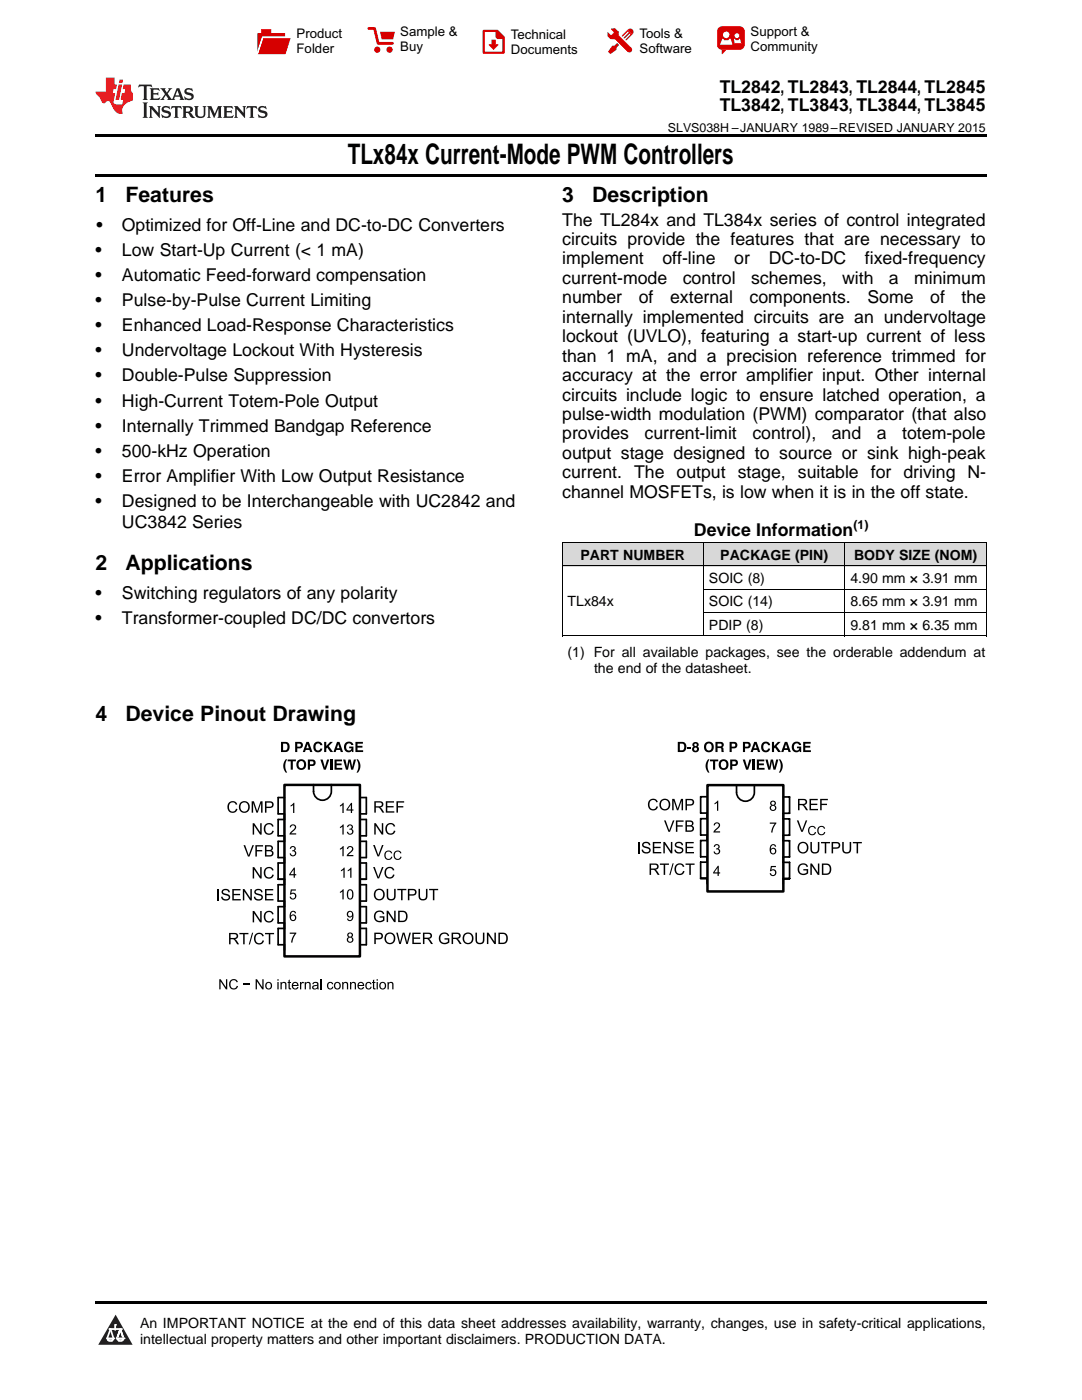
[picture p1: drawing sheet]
<svg xmlns="http://www.w3.org/2000/svg" width="216mm" height="279mm" viewBox="0 0 216 279" stroke-linecap="round" stroke-linejoin="round" font-family="sans-serif">
<g fill="#d8d8d8">
<path d="M112.2 108.3h28.2v4.7h-28.2z"/>
<path d="M140.4 108.3h28.2v4.7h-28.2z"/>
<path d="M168.6 108.3h28.2v4.7h-28.2z"/>
</g>
<path d="M23.1 262.4l3.4 6h-6.9z" fill="#231f20"/>
<path d="M21.4 267.1h1.2l-.3 .5h-.3a.55 .55 0 0 1-.6-.5z" fill-rule="evenodd" fill="#fff"/>
<path d="M21.4 267.1h1.2l-.3 .5h-.3a.55 .55 0 0 1-.6-.5z" fill="none" stroke="#231f20" stroke-width=".34"/>
<path d="M21.4 267.1l1.2 .1-.3 .4h-.5z" fill="none" stroke="#fff" stroke-width=".34"/>
<path d="M23 265.3h.1" fill="none" stroke="#fff" stroke-width=".34"/>
<path d="M23 264.4v.9z" fill="#fff"/>
<path d="M23 264.4v.9z" fill="none" stroke="#fff" stroke-width=".34"/>
<circle cx="23" cy="264.4" r=".17" fill="#fff"/>
<path d="M21.9 265.2h.1" fill="none" stroke="#fff" stroke-width=".34"/>
<path d="M21.9 265.2h2.3z" fill="#fff"/>
<path d="M21.9 265.2h2.3z" fill="none" stroke="#fff" stroke-width=".34"/>
<circle cx="24.2" cy="265.2" r=".17" fill="#fff"/>
<path d="M23.3 267.1h.1" fill="none" stroke="#fff" stroke-width=".34"/>
<path d="M24 265.2l-.7 1.9z" fill="#fff"/>
<path d="M24 265.2l-.7 1.9z" fill="none" stroke="#fff" stroke-width=".34"/>
<path d="M24 265.2l.7 1.9z" fill="#fff"/>
<path d="M24 265.2l.7 1.9z" fill="none" stroke="#fff" stroke-width=".34"/>
<path d="M24.6 267.1h.1" fill="none" stroke="#fff" stroke-width=".34"/>
<circle cx="21.4" cy="267.1" r=".17" fill="#fff"/>
<path d="M22.1 265.2l-.7 1.9z" fill="#fff"/>
<path d="M22.1 265.2l-.7 1.9z" fill="none" stroke="#fff" stroke-width=".34"/>
<path d="M22.1 265.2l.5 1.9z" fill="#fff"/>
<path d="M22.1 265.2l.5 1.9z" fill="none" stroke="#fff" stroke-width=".34"/>
<circle cx="22.6" cy="267.1" r=".17" fill="#fff"/>
<path d="M23.4 267.1h1.3a.65 .65 0 0 1-.7 .5 .65 .65 0 0 1-.6-.5z" fill-rule="evenodd" fill="#fff"/>
<path d="M23.4 267.1h1.3a.65 .65 0 0 1-.7 .5 .65 .65 0 0 1-.6-.5z" fill="none" stroke="#231f20" stroke-width=".34"/>
<path d="M23.4 267.1h1.3l-.4 .5h-.6z" fill="none" stroke="#fff" stroke-width=".34"/>
<path d="M23.3 267.1h.1" fill="none" stroke="#fff" stroke-width=".34"/>
<circle cx="24.7" cy="267.1" r=".17" fill="#fff"/>
<g fill="#000">
<path d="M19 34.8h177.8v.5h-177.8zM19 26.8h177.8v.6h-177.8zM57 151.5h.3a2.51 2.51 0 0 0 0 2.7h-.3a2.03 2.03 0 0 1 0-2.7zM57.4 151.6h1.6v.3h-.6v1.7h-.4v-1.7h-.6zM62.8 148.3a.89 .89 0 0 1 .9-.3 .89 .89 0 0 1 .6 .7h-.4a.51 .51 0 0 0-.7-.3 .51 .51 0 0 0-.2 .7 .5 .5 0 0 0 .3 .6 .5 .5 0 0 0 .6-.3h.4a.95 .95 0 0 1-1.2 .7 .95 .95 0 0 1-.5-1.3zM63.9 151.6h.5l.4 1.5 .5-1.5h.4l-.7 2h-.4zM64.7 148.1h.4v.8l.8-.8h.5l-.8 .8 .9 1.2h-.6l-.6-.9-.2 .2v.7h-.4zM66.8 151.6h1.4v.3h-1v.5h1v.3h-1v.5h1.1v.4h-1.5zM68.5 151.6h.4l.3 1.5 .3-1.5h.5l.3 1.5 .3-1.5h.4l-.5 2h-.4l-.3-1.6-.4 1.6h-.4zM69 148.2a.94 .94 0 0 1 1.5 .5h-.4a.55 .55 0 0 0-.7-.3 .55 .55 0 0 0-.3 .7 .56 .56 0 0 0 .4 .7 .56 .56 0 0 0 .6-.5h-.4v-.3h.8v1.1h-.3v-.3a.96 .96 0 0 1-1.3 .1 .96 .96 0 0 1-.2-1.3zM71.1 151.5h.3a2.03 2.03 0 0 1 0 2.7h-.3a2.51 2.51 0 0 0 0-2.7zM70.9 148.1h1.5v.3h-1.1v.4h1v.4h-1v.5h1.2v.4h-1.6z"/>
<path d="M137.1 149.1h.8v.4h-.8zM141.3 151.5h.3a2.51 2.51 0 0 0 0 2.7h-.3a2.03 2.03 0 0 1 0-2.7zM141.7 151.6h1.6v.3h-.6v1.7h-.4v-1.7h-.6zM148.2 151.6h.5l.4 1.5 .4-1.5h.5l-.7 2h-.4zM151 151.6h1.5v.3h-1.1v.5h1v.3h-1v.5h1.2v.4h-1.6zM152.7 151.6h.5l.3 1.5 .3-1.5h.4l.3 1.5 .4-1.5h.4l-.6 2h-.4l-.3-1.6-.3 1.6h-.4zM152.1 148.3a.89 .89 0 0 1 1-.3 .89 .89 0 0 1 .6 .7h-.4a.51 .51 0 0 0-.7-.3 .51 .51 0 0 0-.3 .7 .5 .5 0 0 0 .3 .6 .5 .5 0 0 0 .7-.3h.4a.95 .95 0 0 1-1.3 .7 .95 .95 0 0 1-.5-1.3zM154 148.1h.5v.8l.7-.8h.6l-.9 .8 .9 1.2h-.5l-.6-.9-.2 .2v.7h-.5zM155.4 151.5h.3a2.03 2.03 0 0 1 0 2.7h-.3a2.51 2.51 0 0 0 0-2.7zM158.3 148.2a.94 .94 0 0 1 1.6 .5h-.5a.55 .55 0 0 0-.7-.3 .55 .55 0 0 0-.3 .7 .56 .56 0 0 0 .4 .7 .56 .56 0 0 0 .7-.5h-.5v-.3h.9v1.1h-.3l-.1-.3a.96 .96 0 0 1-1.3 .1 .96 .96 0 0 1-.1-1.3zM160.3 148.1h1.5v.3h-1.1v.4h1v.4h-1v.5h1.1v.4h-1.5zM44.4 177.6a.89 .89 0 0 1 1.5 .5h-.3a.5 .5 0 0 0-.6-.5 .5 .5 0 0 0-.4 .6h.1a1.07 1.07 0 0 1 1.2 1 .96 .96 0 0 1-1 .5 .96 .96 0 0 1-.8-.7l.3-.1a.59 .59 0 0 0 .6 .6 .59 .59 0 0 0 .6-.6l-.2-.1a.97 .97 0 0 1-1.2-1z"/>
<path d="M46.3 177.4h1.7v.3h-1.3v.7h1.2v.3h-1.2v.7h1.3v.3h-1.7zM45.7 160.1a.99 .99 0 0 1 1.6 .4l-.2 .1a.74 .74 0 0 0-1-.4 .74 .74 0 0 0-.4 1 .7 .7 0 0 0 .6 .8 .7 .7 0 0 0 .8-.6l.3 .1a1.07 1.07 0 0 1-1.5 .6 1.07 1.07 0 0 1-.5-1.5zM48.5 177.4h.3l1.2 1.8v-1.8h.2v2.3h-.3l-1.2-1.8v1.8h-.2zM48.6 168.7h.3l.7 2 .8-2h.3l-.9 2.2h-.3zM50.2 159.9h.5l.6 2 .7-2h.4v2.3h-.3v-1.9l-.7 1.9h-.2l-.7-1.9v1.9h-.3zM50.4 164.3h.3l1.2 1.8v-1.8h.3v2.3h-.3l-1.2-1.8v1.8h-.3zM50.4 173h.3l1.2 1.8v-1.8h.3v2.3h-.3l-1.2-1.8v1.8h-.3zM51 177.6a.89 .89 0 0 1 1.4 .5h-.3a.5 .5 0 0 0-.5-.5 .5 .5 0 0 0-.5 .6h.1a1.07 1.07 0 0 1 1.2 1 .96 .96 0 0 1-.9 .5 .96 .96 0 0 1-.8-.7l.2-.1a.59 .59 0 0 0 .6 .6 .59 .59 0 0 0 .6-.6l-.2-.1a.97 .97 0 0 1-1.1-1zM51 168.7h1.5v.2h-1.2v.7h1v.3h-1v1h-.3zM52.9 177.4h1.6v.3h-1.3v.7h1.2v.3h-1.2v.7h1.4v.3h-1.7zM53 164.5a.99 .99 0 0 1 1.6 .4l-.3 .1a.74 .74 0 0 0-1-.4 .74 .74 0 0 0-.4 1 .7 .7 0 0 0 .7 .7 .7 .7 0 0 0 .7-.5h.3a1.07 1.07 0 0 1-1.4 .7 1.07 1.07 0 0 1-.5-1.5zM53 173.3a.99 .99 0 0 1 1.6 .4h-.3a.74 .74 0 0 0-1-.3 .74 .74 0 0 0-.4 1 .7 .7 0 0 0 .7 .7 .7 .7 0 0 0 .7-.6l.3 .1a1.07 1.07 0 0 1-1.4 .7 1.07 1.07 0 0 1-.5-1.6z"/>
<path d="M58 177.5h1v.2h-.8l-.1 .6a.67 .67 0 0 1 1 .3 .67 .67 0 0 1-.5 .9 .67 .67 0 0 1-.8-.5l.3-.1a.44 .44 0 0 0 .6 .3 .44 .44 0 0 0 .1-.7 .44 .44 0 0 0-.7 0h-.3zM58 169a.54 .54 0 0 1 .9 0 .54 .54 0 0 1-.2 .8 .63 .63 0 0 1 0 1.1 .63 .63 0 0 1-.9-.6h.2a.41 .41 0 0 0 .5 .4 .41 .41 0 0 0 .3-.5 .41 .41 0 0 0-.5-.3v-.2a.35 .35 0 0 0 .5-.3 .35 .35 0 0 0-.4-.4 .35 .35 0 0 0-.3 .4h-.3zM58 160.7l.7-.5v2h-.2v-1.5l-.5 .3zM58 164.7a.66 .66 0 0 1 1 .1 .66 .66 0 0 1-.3 1l-.6 .5h1v.2h-1.3l.2-.5a1.1 1.1 0 0 0 .7-1.2h-.4l-.2 .3h-.3zM67.8 160.7l.8-.5v2.1h-.3v-1.6l-.5 .3zM67.8 165l.8-.5v2.1h-.3v-1.6l-.5 .3zM67.8 169.4l.8-.6v2.1h-.3v-1.6l-.5 .3zM67.8 178l.8-.5v2h-.3v-1.6l-.5 .3zM68 173.7l.8-.6v2.1h-.3v-1.6l-.5 .3zM69.4 164.7a.54 .54 0 0 1 .9-.1 .54 .54 0 0 1-.1 .9 .63 .63 0 0 1 0 1 .63 .63 0 0 1-1-.5h.3a.41 .41 0 0 0 .4 .4 .41 .41 0 0 0 .4-.5 .41 .41 0 0 0-.6-.3v-.2a.35 .35 0 0 0 .5-.3 .35 .35 0 0 0-.4-.4 .35 .35 0 0 0-.3 .4l-.3-.1zM69.4 173.7l.7-.6v2.1h-.2v-1.6l-.5 .3zM69.4 169a.66 .66 0 0 1 1 .1 .66 .66 0 0 1-.3 1l-.6 .5h1v.3h-1.3l.3-.6a1.1 1.1 0 0 0 .6-1.1l-.4-.1-.2 .4-.3-.1z"/>
<path d="M74.7 164.3h.3l1.2 1.8v-1.8h.3v2.3h-.3l-1.2-1.8v1.8h-.3zM74.5 168.6h.3l.7 2.1 .7-2.1h.3l-.9 2.3h-.3zM74.5 173h.3l.7 2.1 .7-2.1h.3l-.9 2.3h-.3zM77 159.9h1.6v.3h-1.3v.7h1.2v.2h-1.2v.8h1.4v.3h-1.7zM77 169.9a.79 .79 0 0 1 1.3 .4h-.3a.61 .61 0 0 0-.8-.3 .61 .61 0 0 0-.2 .9 .56 .56 0 0 0 .5 .5 .56 .56 0 0 0 .6-.5l.2 .1a.87 .87 0 0 1-1.3 .5 .87 .87 0 0 1-.2-1.3zM77.1 173.2a.99 .99 0 0 1 1.6 .5h-.3a.74 .74 0 0 0-1-.4 .74 .74 0 0 0-.4 1 .7 .7 0 0 0 .6 .8 .7 .7 0 0 0 .8-.6l.3 .1a1.07 1.07 0 0 1-1.4 .6 1.07 1.07 0 0 1-.5-1.5zM77.3 164.5a.99 .99 0 0 1 1.6 .4l-.3 .1a.74 .74 0 0 0-1-.4 .74 .74 0 0 0-.4 1 .7 .7 0 0 0 .6 .7 .7 .7 0 0 0 .8-.5h.3a1.07 1.07 0 0 1-1.5 .7 1.07 1.07 0 0 1-.4-1.5zM77.2 177.4h.3v1.3a.61 .61 0 0 0 .6 .7 .61 .61 0 0 0 .5-.7v-1.3h.3v1.3a.9 .9 0 0 1-.8 1 .9 .9 0 0 1-.9-1zM79.1 159.9h1.5v.3h-1.2v.7h1.1v.2h-1.1v1.1h-.3zM78.8 169.9a.79 .79 0 0 1 1.3 .4h-.2a.61 .61 0 0 0-.9-.3 .61 .61 0 0 0-.2 .9 .56 .56 0 0 0 .5 .5 .56 .56 0 0 0 .6-.5l.2 .1a.87 .87 0 0 1-1.2 .5 .87 .87 0 0 1-.3-1.3zM79.3 177.4h1.8v.3h-.8v2h-.3v-2h-.7zM83.5 177.4h.3v1.3a.61 .61 0 0 0 .6 .7 .61 .61 0 0 0 .6-.7v-1.3h.3v1.3a.9 .9 0 0 1-.9 1 .9 .9 0 0 1-.9-1z"/>
<path d="M85.6 177.4h1.8v.3h-.7v2h-.3v-2h-.8zM128.3 168.2a.89 .89 0 0 1 1.5 .5h-.3a.5 .5 0 0 0-.6-.5 .5 .5 0 0 0-.4 .6l.1 .1a1.07 1.07 0 0 1 1.2 .9 .96 .96 0 0 1-1 .5 .96 .96 0 0 1-.8-.7l.3-.1a.59 .59 0 0 0 .6 .6 .59 .59 0 0 0 .6-.6l-.2-.1a.97 .97 0 0 1-1.2-.9zM130.3 168h1.6v.3h-1.3v.7h1.2v.3h-1.2v.7h1.4v.3h-1.7zM129.7 159.6a.99 .99 0 0 1 1.6 .5h-.3a.74 .74 0 0 0-1-.4 .74 .74 0 0 0-.4 1 .7 .7 0 0 0 .6 .8 .7 .7 0 0 0 .8-.6l.3 .1a1.07 1.07 0 0 1-1.5 .6 1.07 1.07 0 0 1-.5-1.5zM132.4 168h.3l1.2 1.8v-1.8h.3v2.3h-.4l-1.1-1.8v1.8h-.3zM131.7 172.3h1.8v.3h-.8v2h-.3v-2h-.7zM132.5 163.7h.3l.7 2.1 .8-2.1h.3l-.9 2.3h-.3zM134.2 172.3h.2l-.6 2.3h-.3zM134.1 159.4h.5l.6 2 .7-2h.4v2.3h-.3v-1.9l-.7 1.9h-.2l-.7-1.9v1.9h-.3zM134.9 168.2a.89 .89 0 0 1 1.4 .5h-.3a.5 .5 0 0 0-.5-.5 .5 .5 0 0 0-.5 .6l.1 .1a1.07 1.07 0 0 1 1.2 .9 .96 .96 0 0 1-.9 .5 .96 .96 0 0 1-.8-.7l.2-.1a.59 .59 0 0 0 .7 .6 .59 .59 0 0 0 .5-.6l-.2-.1a.97 .97 0 0 1-1.1-.9zM134.9 163.7h1.5v.3h-1.2v.7h1v.3h-1v1h-.3zM135 172.5a.99 .99 0 0 1 1.6 .5h-.3a.74 .74 0 0 0-1-.4 .74 .74 0 0 0-.4 1 .7 .7 0 0 0 .6 .8 .7 .7 0 0 0 .8-.6l.3 .1a1.07 1.07 0 0 1-1.5 .6 1.07 1.07 0 0 1-.5-1.5z"/>
<path d="M136.8 168h1.6v.3h-1.3v.7h1.2v.3h-1.2v.7h1.4v.3h-1.7zM136.8 172.3h1.8v.3h-.8v2h-.3v-2h-.7zM142.6 168.6a.54 .54 0 0 1 .8 0 .54 .54 0 0 1-.1 .8 .63 .63 0 0 1 0 1.1 .63 .63 0 0 1-.9-.5l.2-.1a.41 .41 0 0 0 .5 .4 .41 .41 0 0 0 .3-.5 .41 .41 0 0 0-.5-.3v-.2a.35 .35 0 0 0 .4-.3 .35 .35 0 0 0-.3-.4 .35 .35 0 0 0-.3 .4h-.3zM142.6 160.3l.7-.5v2h-.2v-1.6l-.5 .3zM142.6 164.3a.66 .66 0 0 1 1 .1 .66 .66 0 0 1-.4 1l-.5 .5h1v.2h-1.3l.2-.5a1.1 1.1 0 0 0 .7-1.2h-.4l-.2 .3h-.3zM153.8 172.8h1v.3h-.8l-.1 .5a.67 .67 0 0 1 1 .3 .67 .67 0 0 1-.5 .9 .67 .67 0 0 1-.8-.5h.2a.44 .44 0 0 0 .7 .2 .44 .44 0 0 0 .1-.7 .44 .44 0 0 0-.7 0l-.3 .1zM153.6 164.2h1.3l-.6 1.2-.2 .8h-.2l.1-.6 .6-1.2h-1zM159 163.7h.3l.7 2.1 .8-2.1h.3l-.9 2.3h-.3zM159.5 172.5a1.06 1.06 0 0 1 1.7 .5h-.2a.84 .84 0 0 0-1.3-.3 .84 .84 0 0 0-.1 1.3 .92 .92 0 0 0 1.4 .1v-.4h-.7v-.3h1v.9a1.23 1.23 0 0 1-1.8 0 1.23 1.23 0 0 1 0-1.8zM161.5 159.4h1.7v.3h-1.4v.7h1.3v.3h-1.3v.7h1.4v.3h-1.7zM161.7 172.3h.3l1.2 1.8v-1.8h.3v2.3h-.3l-1.2-1.8v1.8h-.3zM161.5 165a.79 .79 0 0 1 1.3 .3l-.2 .1a.61 .61 0 0 0-.9-.3 .61 .61 0 0 0-.2 .9 .56 .56 0 0 0 .5 .5 .56 .56 0 0 0 .6-.5l.2 .1a.87 .87 0 0 1-1.2 .5 .87 .87 0 0 1-.3-1.4z"/>
<path d="M161.7 168h.3v1.3a.61 .61 0 0 0 .6 .8 .61 .61 0 0 0 .6-.8v-1.3h.3v1.3a.9 .9 0 0 1-.9 1 .9 .9 0 0 1-.9-1zM163.7 159.4h1.5v.3h-1.2v.7h1v.3h-1v1h-.3zM163.4 165a.79 .79 0 0 1 1.2 .3l-.2 .1a.61 .61 0 0 0-.8-.3 .61 .61 0 0 0-.3 .9 .56 .56 0 0 0 .6 .5 .56 .56 0 0 0 .5-.5l.3 .1a.87 .87 0 0 1-1.3 .5 .87 .87 0 0 1-.2-1.4zM163.8 168h1.8v.3h-.7v2h-.3v-2h-.8zM168.1 168h.3v1.3a.61 .61 0 0 0 .5 .8 .61 .61 0 0 0 .6-.8v-1.3h.3v1.3a.9 .9 0 0 1-.9 1 .9 .9 0 0 1-.8-1zM170.2 168h1.8v.3h-.8v2h-.3v-2h-.7zM43.8 195.4h.2l1.1 1.6v-1.6h.2v2h-.2l-1.1-1.5v1.5h-.2zM46 195.6a.88 .88 0 0 1 1.5 .4h-.3a.69 .69 0 0 0-1-.2 .69 .69 0 0 0-.2 .9 .61 .61 0 0 0 .6 .6 .61 .61 0 0 0 .6-.6l.3 .1a.95 .95 0 0 1-1.3 .6 .95 .95 0 0 1-.4-1.4zM47.8 186.2h1.8v.3h-.8v2h-.3v-2h-.7zM48.5 196.3h1.4v.3h-1.4zM50.3 186.1h.2l-.6 2.4h-.3zM50.4 181.8h.3l1.2 1.8v-1.8h.3v2.3h-.3l-1.2-1.8v1.8h-.3z"/>
<path d="M51 195.4h.3l1 1.6v-1.6h.3v2h-.3l-1-1.5v1.5h-.3zM51 186.4a.99 .99 0 0 1 1.6 .4l-.2 .1a.74 .74 0 0 0-1-.4 .74 .74 0 0 0-.4 1 .7 .7 0 0 0 .6 .7 .7 .7 0 0 0 .8-.5h.3a1.07 1.07 0 0 1-1.5 .7 1.07 1.07 0 0 1-.5-1.5zM52.9 186.2h1.8v.3h-.8v2h-.3v-2h-.7zM53 182a.99 .99 0 0 1 1.6 .4l-.3 .1a.74 .74 0 0 0-1-.4 .74 .74 0 0 0-.4 1 .7 .7 0 0 0 .7 .8 .7 .7 0 0 0 .7-.6l.3 .1a1.07 1.07 0 0 1-1.4 .6 1.07 1.07 0 0 1-.5-1.5zM56 196h.2v.2a.52 .52 0 0 1 .6-.2 .52 .52 0 0 1 .4 .5v.9h-.3v-.8a.34 .34 0 0 0-.3-.4 .34 .34 0 0 0-.4 .2v1h-.2zM57.8 186.1h1.3l-.6 1.2-.1 .8h-.3l.1-.6 .6-1.1h-1zM57.6 195.6l.2-.1v.5h.3v.2h-.3v.8l.3 .4a.37 .37 0 0 1-.4 0 .37 .37 0 0 1-.1-.4v-.8h-.2v-.2h.2zM59.9 196h.2v.2l.1-.2h.3h.2l-.1 .3a.33 .33 0 0 0-.4 0 .33 .33 0 0 0-.1 .4v.7h-.2zM60.8 196h.2v.2a.52 .52 0 0 1 .7-.2 .52 .52 0 0 1 .3 .5v.9h-.3v-.8a.34 .34 0 0 0-.2-.4 .34 .34 0 0 0-.4 .2l-.1 1h-.2zM65.4 196.2l.3-.2h.4l.4 .4-.2 .1a.44 .44 0 0 0-.7-.3 .44 .44 0 0 0-.1 .7 .38 .38 0 0 0 .4 .4 .38 .38 0 0 0 .4-.4h.2a.7 .7 0 0 1-1 .5 .7 .7 0 0 1-.2-1.1zM68.3 196h.2v.2a.52 .52 0 0 1 .6-.2 .52 .52 0 0 1 .4 .5v.9h-.3v-.8a.34 .34 0 0 0-.2-.4 .34 .34 0 0 0-.4 .2l-.1 1h-.2zM69.8 196h.3v.2a.52 .52 0 0 1 .6-.2 .52 .52 0 0 1 .3 .5v.9h-.2v-.8a.34 .34 0 0 0-.3-.4 .34 .34 0 0 0-.4 .2v1h-.3z"/>
<path d="M73.1 196.2l.3-.2h.4l.3 .4-.2 .1a.44 .44 0 0 0-.6-.3 .44 .44 0 0 0-.1 .7 .38 .38 0 0 0 .3 .4 .38 .38 0 0 0 .4-.4h.3a.7 .7 0 0 1-1 .5 .7 .7 0 0 1-.2-1.1zM74.4 195.6l.3-.1v.5h.2v.2h-.2v.8l.2 .4a.37 .37 0 0 1-.4 0 .37 .37 0 0 1-.1-.4v-.8h-.2v-.2h.2zM75 182a1.06 1.06 0 0 1 1.7 .4l-.3 .1a.84 .84 0 0 0-1.2-.4 .84 .84 0 0 0-.2 1.3 .92 .92 0 0 0 1.4 .2v-.5h-.7v-.2h1v.8a1.23 1.23 0 0 1-1.8 0 1.23 1.23 0 0 1 .1-1.7zM77.2 181.8h.3l1.2 1.7v-1.7h.2v2.2h-.3l-1.2-1.8v1.8h-.2zM77.3 196h.3v.2a.52 .52 0 0 1 .6-.2 .52 .52 0 0 1 .3 .5v.9h-.2v-.8a.34 .34 0 0 0-.3-.4 .34 .34 0 0 0-.4 .2v1h-.3zM79.1 186.1h.3l.4 2 .6-2h.3l.5 2 .5-2h.3l-.6 2.3h-.3l-.6-2-.5 2h-.3zM82.3 186.1h1.6v.3h-1.3v.7h1.2v.3h-1.2v.7h1.4v.3h-1.7zM87.9 186.3a1.06 1.06 0 0 1 1.7 .5h-.2a.84 .84 0 0 0-1.3-.3 .84 .84 0 0 0-.1 1.3 .92 .92 0 0 0 1.4 .1v-.4h-.7v-.3h1v.9a1.23 1.23 0 0 1-1.8 0 1.23 1.23 0 0 1 0-1.8zM94.9 186.1h.3v1.3a.61 .61 0 0 0 .6 .8 .61 .61 0 0 0 .6-.8v-1.3h.3v1.3a.9 .9 0 0 1-.9 1 .9 .9 0 0 1-.9-1zM97.2 186.1h.3l1.2 1.8v-1.8h.2v2.3h-.3l-1.2-1.8v1.8h-.2zM19 259.7h177.8v.5h-177.8z"/>
<path d="M56.1 148.1v2h.9a1.03 1.03 0 0 0 .8-1 1.03 1.03 0 0 0-.8-1zM56.5 148.4h.4a.71 .71 0 0 1 .5 .7 .71 .71 0 0 1-.5 .6h-.4z"/>
<path d="M59.4 151.8a1.07 1.07 0 0 0 .1 1.7 1.07 1.07 0 0 0 1.6-.6 1.07 1.07 0 0 0-.9-1.4zM59.8 152a.63 .63 0 0 1 .9 .6 .63 .63 0 0 1-.9 .6l-.2-.6z"/>
<path d="M58.9 148.1v2h.4v-.7h.5a.65 .65 0 0 0 .6-.7 .65 .65 0 0 0-.6-.6zM59.3 148.4h.4a.3 .3 0 0 1 .3 .3 .3 .3 0 0 1-.3 .3h-.4z"/>
<path d="M61.1 148.1l-.7 2h.5l.1-.4h.7l.2 .4h.4l-.7-2zM61.4 148.5l.2 .8h-.5z"/>
<path d="M61.4 151.6v2h.4v-.7h.5a.65 .65 0 0 0 .7-.7 .65 .65 0 0 0-.6-.6zM61.8 151.9h.4a.3 .3 0 0 1 .4 .3 .3 .3 0 0 1-.4 .3h-.4z"/>
<path d="M67.3 148.1l-.8 2h.5l.1-.4h.8l.1 .4h.5l-.8-2zM67.5 148.5l.2 .8h-.5z"/>
<path d="M135.2 148.1v2h.9a1.03 1.03 0 0 0 .9-1 1.03 1.03 0 0 0-.9-1zM135.7 148.4h.4a.71 .71 0 0 1 .4 .7 .71 .71 0 0 1-.4 .6h-.4z"/>
<path d="M138.5 148.6a.25 .25 0 0 1 .5 0 .25 .25 0 0 1-.5 0zM138.3 148.2a.48 .48 0 0 0 .1 .8 .64 .64 0 0 0-.1 1 .64 .64 0 0 0 1 0 .64 .64 0 0 0-.1-1 .58 .58 0 0 0 0-.8 .58 .58 0 0 0-.9 0zM138.5 149.5a.31 .31 0 0 1 .6 0 .31 .31 0 0 1-.6 0z"/>
<path d="M140.8 148.3a1.07 1.07 0 0 0 .1 1.7 1.07 1.07 0 0 0 1.6-.6 1.07 1.07 0 0 0-1-1.4zM141.1 148.5a.63 .63 0 0 1 .9 .6 .63 .63 0 0 1-.9 .5l-.2-.5z"/>
<path d="M142.8 148.1v2h.4v-.8h.4a.64 .64 0 0 1 .4 .8h.5l-.2-.8-.2-.2a.56 .56 0 0 0 .3-.6 .56 .56 0 0 0-.6-.4zM143.2 148.4h.7l.1 .4-.8 .2z"/>
<path d="M143.7 151.8a1.07 1.07 0 0 0 .1 1.7 1.07 1.07 0 0 0 1.6-.6 1.07 1.07 0 0 0-1-1.4zM144 152a.63 .63 0 0 1 .9 .6 .63 .63 0 0 1-.9 .6l-.2-.6z"/>
<path d="M145.6 148.1v2h.4v-.7h.5a.65 .65 0 0 0 .6-.7 .65 .65 0 0 0-.6-.6zM146 148.4h.3a.3 .3 0 0 1 .4 .3 .3 .3 0 0 1-.3 .3h-.4z"/>
<path d="M145.7 151.6v2h.4v-.7h.5a.65 .65 0 0 0 .7-.7 .65 .65 0 0 0-.7-.6zM146.1 151.9h.4a.3 .3 0 0 1 .3 .3 .3 .3 0 0 1-.3 .3h-.4z"/>
<path d="M148.2 148.1v2h.5v-.7h.5a.65 .65 0 0 0 .6-.7 .65 .65 0 0 0-.6-.6zM148.7 148.4h.3a.3 .3 0 0 1 .4 .3 .3 .3 0 0 1-.3 .3h-.4z"/>
<path d="M150.5 148.1l-.7 2h.4l.2-.4h.7l.1 .4h.5l-.7-2zM150.7 148.5l.3 .8h-.5z"/>
<path d="M156.6 148.1l-.7 2h.4l.2-.4h.7l.1 .4h.5l-.7-2zM156.8 148.5l.3 .8h-.5z"/>
<path d="M47.7 161.1a1.13 1.13 0 0 1 2.2 0 1.13 1.13 0 0 1-2.2 0zM48.2 160.4a.9 .9 0 0 0-.2 1.1 .9 .9 0 0 0 1.2 .4 .89 .89 0 0 0 .3-1.3 .89 .89 0 0 0-1.3-.2z"/>
<path d="M52.9 168.7h.8a.58 .58 0 0 1 .7 .3 .58 .58 0 0 1-.2 .7 .64 .64 0 0 1 .3 .8 .64 .64 0 0 1-.8 .4h-.8zM53.2 168.9v.7h.5a.38 .38 0 0 0 .5-.3 .38 .38 0 0 0-.6-.4zM53.2 169.9v.8h.5a.42 .42 0 0 0 .6-.4 .42 .42 0 0 0-.6-.4z"/>
<path d="M52.9 159.9h.8a.7 .7 0 0 1 .9 .7 .7 .7 0 0 1-.8 .7h-.6v.9h-.3zM53.2 160.2v.8h.6a.42 .42 0 0 0 .5-.4 .42 .42 0 0 0-.5-.4z"/>
<path d="M58.6 173.1h.2v1.4h.3v.2h-.3v.5h-.2v-.5h-.9v-.2zM58.6 173.5l-.6 1h.6z"/>
<path d="M69.5 177.6a.72 .72 0 0 1 .8 .1 .72 .72 0 0 1 .2 .8 .69 .69 0 0 1-.3 .9 .69 .69 0 0 1-.9-.3l-.1-1zM69.6 177.8a1.13 1.13 0 0 0 .3 1.5 1.05 1.05 0 0 0 0-1.6z"/>
<path d="M70 160.2h.3v1.3h.2v.3h-.2v.5h-.3v-.5h-.9v-.3zM70 160.6l-.6 .9h.6z"/>
<path d="M74.6 178.6a1.15 1.15 0 0 1 2.3 0 1.15 1.15 0 0 1-2.3 0zM75.1 177.8a.9 .9 0 0 0-.1 1.2 .9 .9 0 0 0 1.1 .3 .89 .89 0 0 0 .3-1.2 .89 .89 0 0 0-1.3-.3z"/>
<path d="M74.7 159.9h1a.63 .63 0 0 1 .8 .5 .63 .63 0 0 1-.6 .7l.8 1.1h-.4l-.6-.9-.4-.1h-.3v1h-.3zM75 160.2v.7h.6a.4 .4 0 0 0 .6-.3 .4 .4 0 0 0-.5-.4z"/>
<path d="M81.4 177.4h.8a.7 .7 0 0 1 .9 .7 .7 .7 0 0 1-.8 .6h-.6v1h-.3zM81.7 177.7v.8h.6a.42 .42 0 0 0 .5-.4 .42 .42 0 0 0-.5-.4z"/>
<path d="M129.6 172.3h1a.63 .63 0 0 1 .8 .6 .63 .63 0 0 1-.6 .7l.8 1h-.4l-.6-.9-.3-.1h-.4v1h-.3zM129.9 172.6v.7h.7a.4 .4 0 0 0 .5-.3 .4 .4 0 0 0-.5-.4z"/>
<path d="M131.6 160.6a1.13 1.13 0 0 1 2.2 0 1.13 1.13 0 0 1-2.2 0zM132.1 159.9a.9 .9 0 0 0-.2 1.1 .9 .9 0 0 0 1.2 .4 .89 .89 0 0 0 .3-1.3 .89 .89 0 0 0-1.3-.2z"/>
<path d="M136.8 163.7h.8a.58 .58 0 0 1 .7 .4 .58 .58 0 0 1-.2 .7 .64 .64 0 0 1 .3 .8 .64 .64 0 0 1-.8 .4h-.8zM137.1 164v.7h.5a.38 .38 0 0 0 .5-.4 .38 .38 0 0 0-.6-.3zM137.1 165v.7h.5a.42 .42 0 0 0 .6-.4 .42 .42 0 0 0-.6-.3z"/>
<path d="M136.8 159.4h.8a.7 .7 0 0 1 .9 .7 .7 .7 0 0 1-.8 .7h-.6v.9h-.3zM137.1 159.7v.8h.6a.42 .42 0 0 0 .5-.4 .42 .42 0 0 0-.5-.4z"/>
<path d="M143.2 172.8h.2v1.3h.3v.2h-.3v.5h-.2v-.5h-.9v-.2zM143.2 173.2l-.7 .9h.7z"/>
<path d="M153.8 159.9a.54 .54 0 0 1 .8 0 .54 .54 0 0 1-.1 .8 .6 .6 0 0 1 .2 .9 .6 .6 0 0 1-.9 0 .6 .6 0 0 1 .2-.9l-.3-.3zM153.9 160.3a.35 .35 0 0 0 .7 0 .35 .35 0 0 0-.7 0zM153.8 161.2a.45 .45 0 0 0 .9 0 .45 .45 0 0 0-.9 0z"/>
<path d="M153.8 168.7l.5-.2a.54 .54 0 0 1 .6 .5h-.3a.42 .42 0 0 0-.5-.3 .42 .42 0 0 0-.3 .6v.1a.64 .64 0 0 1 1 .1 .64 .64 0 0 1-.2 1 .64 .64 0 0 1-.9-.4l-.1-.9zM153.9 169.9a.44 .44 0 0 0 .8 0 .44 .44 0 0 0-.8 0z"/>
<path d="M159.1 169.2a1.15 1.15 0 0 1 2.3 0 1.15 1.15 0 0 1-2.3 0zM159.7 168.5a.9 .9 0 0 0-.2 1.1 .9 .9 0 0 0 1.1 .4 .89 .89 0 0 0 .3-1.3 .89 .89 0 0 0-1.2-.2z"/>
<path d="M159.2 159.4h1a.63 .63 0 0 1 .8 .6 .63 .63 0 0 1-.6 .7l.8 1h-.3l-.6-.9-.4-.1h-.4v1h-.3zM159.5 159.7v.7h.7a.4 .4 0 0 0 .5-.3 .4 .4 0 0 0-.4-.4z"/>
<path d="M164 172.3h.8a1.14 1.14 0 0 1 1.1 1.2 1.14 1.14 0 0 1-1.1 1.1h-.8zM164.3 172.6v1.7h.5a.87 .87 0 0 0 .8-.8 .87 .87 0 0 0-.8-.9z"/>
<path d="M165.9 168h.9a.7 .7 0 0 1 .9 .7 .7 .7 0 0 1-.9 .7h-.6v.9h-.3zM166.2 168.3v.8h.6a.42 .42 0 0 0 .6-.4 .42 .42 0 0 0-.6-.4z"/>
<path d="M45.7 186.2h1a.63 .63 0 0 1 .8 .5 .63 .63 0 0 1-.6 .7l.8 1.1h-.4l-.6-.9-.3-.2h-.4v1.1h-.3zM46 186.4v.8h.7a.4 .4 0 0 0 .5-.3 .4 .4 0 0 0-.5-.5z"/>
<path d="M52.9 196.7a.75 .75 0 0 1 1.5 0 .75 .75 0 0 1-1.5 0zM53.3 196.3a.5 .5 0 0 0-.1 .7 .5 .5 0 0 0 .8 0 .51 .51 0 0 0-.1-.6 .51 .51 0 0 0-.6-.1z"/>
<path d="M55.3 195.4h.3v.3h-.3zM55.3 196h.3v1.4h-.3z"/>
<path d="M58 182l.5-.2a.54 .54 0 0 1 .6 .5h-.3a.42 .42 0 0 0-.5-.3 .42 .42 0 0 0-.3 .6v.2a.64 .64 0 0 1 1 0 .64 .64 0 0 1-.2 1 .64 .64 0 0 1-.9-.4l-.1-.9zM58.1 183.2a.44 .44 0 0 0 .8 0 .44 .44 0 0 0-.8 0z"/>
<path d="M58.4 196.2a.68 .68 0 0 1 .8-.2 .68 .68 0 0 1 .4 .8h-1.1a.43 .43 0 0 0 .3 .5 .43 .43 0 0 0 .5-.3h.3a.74 .74 0 0 1-1.2 .3 .74 .74 0 0 1 0-1.1zM58.6 196.3l-.1 .3h.8l-.2-.4z"/>
<path d="M62.4 196.2a.66 .66 0 0 1 .9-.2 .66 .66 0 0 1 .2 .8l.1 .6h-.2l-.1-.1a.53 .53 0 0 1-.7 .2 .53 .53 0 0 1-.2-.7l.9-.3a.37 .37 0 0 0-.3-.4 .37 .37 0 0 0-.4 .3h-.3zM62.6 196.9a.35 .35 0 0 0 .3 .5 .35 .35 0 0 0 .4-.5v-.2z"/>
<path d="M66.6 196.7a.75 .75 0 0 1 1.5 0 .75 .75 0 0 1-1.5 0zM67 196.3a.5 .5 0 0 0-.1 .7 .5 .5 0 0 0 .8 0 .51 .51 0 0 0 0-.6 .51 .51 0 0 0-.7-.1z"/>
<path d="M69.4 182a.72 .72 0 0 1 .9-.1 .72 .72 0 0 1 .2 .8 .74 .74 0 0 1-.2 1 .74 .74 0 0 1-1-.2l-.1-.2h.3a.42 .42 0 0 0 .5 .3 .42 .42 0 0 0 .3-.6v-.2a.64 .64 0 0 1-1 .1 .64 .64 0 0 1 .1-.9zM69.4 182.4a.45 .45 0 0 0 .9 0 .45 .45 0 0 0-.9 0z"/>
<path d="M69.4 186.2a.54 .54 0 0 1 .9 0 .54 .54 0 0 1-.2 .8 .6 .6 0 0 1 .2 .9 .6 .6 0 0 1-.9 0 .6 .6 0 0 1 .2-.9l-.3-.3zM69.5 186.6a.35 .35 0 0 0 .7 0 .35 .35 0 0 0-.7 0zM69.5 187.5a.41 .41 0 0 0 .8 0 .41 .41 0 0 0-.8 0z"/>
<path d="M71.5 196.2a.68 .68 0 0 1 .8-.2 .68 .68 0 0 1 .4 .8h-1.1a.43 .43 0 0 0 .3 .5 .43 .43 0 0 0 .5-.3h.3a.74 .74 0 0 1-1.2 .3 .74 .74 0 0 1 0-1.1zM71.7 196.3l-.1 .3h.8l-.2-.4z"/>
<path d="M74.7 186.1h.8a.7 .7 0 0 1 .9 .7 .7 .7 0 0 1-.8 .7h-.6v.9h-.3zM75 186.4v.8h.6a.42 .42 0 0 0 .5-.4 .42 .42 0 0 0-.5-.4z"/>
<path d="M75.1 195.4h.3v.3h-.3zM75.1 196h.3v1.4h-.3z"/>
<path d="M75.7 196.7a.73 .73 0 0 1 1.4 0 .73 .73 0 0 1-1.4 0zM76.1 196.3a.5 .5 0 0 0-.1 .7 .5 .5 0 0 0 .7 0 .51 .51 0 0 0 0-.6 .51 .51 0 0 0-.6-.1z"/>
<path d="M76.7 187.3a1.15 1.15 0 0 1 2.3 0 1.15 1.15 0 0 1-2.3 0zM77.3 186.6a.9 .9 0 0 0-.2 1.1 .9 .9 0 0 0 1.1 .4 .89 .89 0 0 0 .3-1.3 .89 .89 0 0 0-1.2-.2z"/>
<path d="M79.4 181.8h.8a1.14 1.14 0 0 1 1.1 1.1 1.14 1.14 0 0 1-1 1.1h-.9zM79.7 182v1.8h.5a.87 .87 0 0 0 .8-.9 .87 .87 0 0 0-.8-.9z"/>
<path d="M84.4 186.1h1a.63 .63 0 0 1 .8 .6 .63 .63 0 0 1-.6 .7l.8 1h-.4l-.6-.9-.4-.1h-.3v1h-.3zM84.7 186.4v.7h.6a.4 .4 0 0 0 .6-.3 .4 .4 0 0 0-.5-.4z"/>
<path d="M90.1 186.1h1a.63 .63 0 0 1 .8 .6 .63 .63 0 0 1-.6 .7l.8 1h-.4l-.6-.9-.3-.1h-.4v1h-.3zM90.4 186.4v.7h.7a.4 .4 0 0 0 .5-.3 .4 .4 0 0 0-.5-.4z"/>
<path d="M92.3 187.3a1.15 1.15 0 0 1 2.3 0 1.15 1.15 0 0 1-2.3 0zM92.8 186.6a.9 .9 0 0 0-.1 1.1 .9 .9 0 0 0 1.1 .4 .89 .89 0 0 0 .3-1.3 .89 .89 0 0 0-1.3-.2z"/>
<path d="M99.5 186.1h.7a1.14 1.14 0 0 1 1.1 1.1 1.14 1.14 0 0 1-1 1.2h-.8zM99.8 186.4v1.7h.4a.87 .87 0 0 0 .8-.8 .87 .87 0 0 0-.8-.9z"/>
</g>
<g fill="none" stroke="#000" stroke-width=".34">
<path d="M56.8 159.2h-1.3v3.2h1.3v1.1h-1.3v3.3h1.3v1.1h-1.3v3.2h1.3v1.1h-1.3v3.3M62.6 156.6a2.59 2.59 0 0 0 .8 2.9 1.78 1.78 0 0 0 2.7-1.6v-1.3M71.8 159.2h1.3v3.2h-1.3v1.1h1.3v3.3h-1.3v1.1h1.3v3.2h-1.3v1.1h1.3v3.3M141.1 159h-1.3v3.3h1.3v1.1h-1.3v3.2h1.3v1.1h-1.3v3.3h1.3v1.1h-1.3v3.2M147 156.8a2.61 2.61 0 0 0 .9 2.9 1.78 1.78 0 0 0 2.6-1.6v-1.3M156.3 159h1.2v3.3h-1.2v1.1h1.2v3.3h-1.2v1.1h1.2v3.2h-1.2v1.1h1.2v3.2M55.5 175.5h1.3zM56.8 175.5v1M56.8 176.6h-1.3v3.2h1.3v1.1h-1.3v3.3h1.3v1.1h-1.3v3.2h1.3v1.1M71.8 175.5h1.3zM71.8 176.6h1.3v3.2h-1.3v1.1h1.3v3.3h-1.3v1.1h1.3v3.2h-1.3v1.1M71.8 175.5v1"/>
<path d="M139.8 175.3h1.3zM141.1 175.3v1.1M156.3 175.3h1.2zM156.3 175.3v1.1"/>
</g>
<path d="M43.5 177.4v2.3M127.5 168v2.3" fill="none" stroke="#000" stroke-width=".3"/>
<path d="M56.8 156.6h15v34.3h-15zM141.2 156.7h15.1v21.2h-15.1z" fill="none" stroke="#000" stroke-width=".5"/>
<path d="M66.1 151.6v2M150.4 151.6v2" fill="none" stroke="#000" stroke-width=".42"/>
<path d="M64 195.4v2" fill="none" stroke="#000" stroke-width=".25"/>
<path d="M112.2 112.9h84.6M112.2 108.3h84.6M112.2 108.3v18.7M140.4 108.3v18.7M140.4 117.6h56.4M168.6 108.3v18.7M196.8 108.3v18.7M112.2 126.9h84.6M140.4 122.3h56.4" fill="none" stroke="#000" stroke-width=".2"/>
<path d="M27.7 16.9l-.1 .6 .6-.3h.5v.2v2.2l-.2 .4h1l-.2-.4v-2.2v-.2h.5l.6 .3-.2-.6zM29.9 17.6l.2 .4v1.6l-.2 .4h1.9l.1-.6a1.09 1.09 0 0 1-1.3 .1v-.6h.6l.4 .2v-.7l-.2 .2h-.8v-.6l.2-.1a1.01 1.01 0 0 1 1 .3l-.1-.6zM32 17.6l.9 1.2-1 1.2h.9l-.2-.3 .5-.7 .5 .7-.3 .3h1.7l-.2-.3 .1-.4h1l.1 .4-.2 .3h1l-.3-.4-.7-2h-.5l-1 2.2-.8-1.1 .9-1.1h-.9l.2 .2-.4 .7-.4-.7 .2-.2zM35.4 18l.4 1h-.8zM37 17.7a.66 .66 0 0 0-.2 .8 .66 .66 0 0 0 .6 .4l.7 .2 .1 .2a.8 .8 0 0 1-.7 .4 .8 .8 0 0 1-.7-.5l.1 .8 .2-.2a.94 .94 0 0 0 1.1 .1 .94 .94 0 0 0 .4-.9 1.48 1.48 0 0 0-1.3-.6v-.4a1.1 1.1 0 0 1 1.2 .2l-.2-.6-.2 .1-.5-.1zM28.5 20.4l.2 .4v2.3l-.2 .4h1l-.2-.4v-2.3l.2-.4zM29.7 21.2l.2 .4v1.5l-.2 .4h.8l-.3-.4 .1-1.3 1.6 1.8v-2l.2-.4h-.7l.2 .2v1.1l-1.2-1.3zM32.5 21.3a.66 .66 0 0 0-.2 .8 .66 .66 0 0 0 .6 .4l.6 .2 .2 .2a.8 .8 0 0 1-.8 .4 .8 .8 0 0 1-.7-.5l.2 .7 .2-.1a.94 .94 0 0 0 1 .1 .94 .94 0 0 0 .5-1 1.47 1.47 0 0 0-1.3-.6l-.1-.3a1.1 1.1 0 0 1 1.3 .2l-.2-.6-.2 .1-.5-.2zM34.3 21.2l-.2 .6a.64 .64 0 0 1 .8-.3v1.6l-.2 .4h1l-.3-.4 .1-1.6a.66 .66 0 0 1 .8 .3l-.2-.6zM36.3 21.2l.3 .4v1.5l-.3 .4h1l-.2-.2v-.7h.5l.1 .1a.8 .8 0 0 0 1.2 .7l-1-1a.62 .62 0 0 0 .6-.5 .62 .62 0 0 0-.6-.7zM37.1 21.5h.1a.48 .48 0 0 1 .6 0 .48 .48 0 0 1 .1 .6l-.2 .1-.6 .1zM38.7 21.2l.2 .2a2.29 2.29 0 0 0 .4 2 1.05 1.05 0 0 0 1.7-.7v-1.3l.2-.2h-.8l.2 .4v1.1a.61 .61 0 0 1-.6 .6 .61 .61 0 0 1-.6-.6v-1.1l.3-.4zM41.3 21.2l.3 .4v1.5l-.3 .4h.8l-.2-.4v-1.4l.8 1.9 .9-1.9v1.4l-.2 .4h.9l-.2-.4v-1.5l.2-.4h-.8l-.7 1.5-.6-1.5zM44.5 21.2l.2 .4v1.5l-.2 .4h1.9l.2-.6a1.1 1.1 0 0 1-1.4 .2v-.7h.6l.4 .2v-.6l-.2 .1-.8 .1v-.6l.2-.1a1.02 1.02 0 0 1 1.1 .2l-.2-.5zM46.7 21.2l.2 .4v1.5l-.2 .4h.8l-.3-.4 .1-1.3 1.6 1.8v-2l.2-.4h-.7l.2 .2v1.1l-1.2-1.3zM49.3 21.2l-.1 .6a.64 .64 0 0 1 .8-.3v1.6l-.3 .4h1l-.2-.4v-1.6a.66 .66 0 0 1 .8 .3l-.1-.6zM51.7 21.3a.66 .66 0 0 0-.2 .7 .66 .66 0 0 0 .7 .5l.6 .2 .1 .2a.8 .8 0 0 1-.7 .4 .8 .8 0 0 1-.7-.5l.1 .7 .2-.1a.94 .94 0 0 0 1.1 .1 .94 .94 0 0 0 .4-1 1.48 1.48 0 0 0-1.2-.6l-.1-.3a1.1 1.1 0 0 1 1.2 .2l-.2-.6-.1 .1-.6-.2z" fill="#231f20"/>
<path d="M21.1 15.5v2.8h-2v.4l.9 .9a.96 .96 0 0 0 1 1 .59 .59 0 0 1 .5-.4 .59 .59 0 0 1 .5 .3l.4 .8a1.61 1.61 0 0 0 2.1 1.3 1.63 1.63 0 0 1 1.1-2.2l.9-.3v-1.5a1.6 1.6 0 0 1-.4-1.7h-1.4l-.2 .9h.5l-.2 .8h-.5l-.2 1v.3h.5l-.2 .9h-.7a.74 .74 0 0 1-1-.6l.3-1.6h-.5l.2-.8h.5l.1-.9h-.4v-1.4zM23.7 16.9l-.7 3h.8l.6-3zM23.8 15.9l-.1 .7h.7l.2-.7z" fill="#ee1d23"/>
<g fill="#d60000">
<path d="M52.1 5.8h2v.8h2.8v4.2h-5.5v-4.2h.7z" fill-rule="evenodd"/>
<path d="M52.4 7.5h5.6l-1 3.3h-5.6z" fill-rule="evenodd"/>
</g>
<path d="M52.4 7.4h5.7l-.1 .1h-5.5l-1.1 3.3z" fill-rule="evenodd" fill="#fff"/>
<path d="M52.4 7.4h5.7l-.1 .1h-5.5l-1.1 3.3z" fill="none" stroke="#fff" stroke-width=".2"/>
<path d="M73.6 5.7h1.1l.7 2.9h2.9" fill="none" stroke="#d60000" stroke-width=".55"/>
<g fill="#d60000">
<path d="M75.8 6.3h3l-.4 1.6h-2.2z" fill-rule="evenodd"/>
<circle cx="75.3" cy="9.9" r=".62"/>
<circle cx="77.7" cy="9.9" r=".62"/>
</g>
<path d="M96.5 6.2h2.7l1.3 1.2v3.1h-4z" fill="none" stroke="#d60000" stroke-width=".44"/>
<g fill="#d60000">
<path d="M98.1 7.9h.8v1h.5l-.9 1.1-1-1v-.1h.6z" fill-rule="evenodd"/>
<path d="M98.9 6.2h.3l1.3 1.2v.4h-1.3l-.3-.4z" fill-rule="evenodd"/>
<path d="M121.9 5.7h.8l.7 .6 .1 .7 2.5 2.5-.8 .8-2.3-2.3-1.1-.2-.6-.6v-.8l.7 .6 .5-.4v-.2l-.5-.5z" fill-rule="evenodd"/>
<path d="M122.2 9.1h.4l.5-.5 .4 .4-.5 .5v.4l-1.2 .9-.5-.5z" fill-rule="evenodd"/>
<path d="M125.3 5.9a.67 .67 0 0 1 .9 0 .67 .67 0 0 1 0 .9z" fill-rule="evenodd"/>
<path d="M125.3 5.9l.9 .9-1.2 1.2h-.2v-.2l1-.9v-.2h-.2l-.9 1h-.2v-.2l.9-1 .1-.2h-.3l-.9 1h-.2v-.2z" fill-rule="evenodd"/>
<circle cx="125.6" cy="9.9" r=".54"/>
</g>
<path d="M123.3 6.3v.7" fill="none" stroke="#d60000" stroke-width=".2"/>
<g fill="#d60000">
<path d="M143.4 5.5l.6-.2h3.6a.95 .95 0 0 1 1 .9v2.8a.95 .95 0 0 1-1 .9h-3.6a.95 .95 0 0 1-.9-.9v-2.8z" fill-rule="evenodd"/>
<path d="M144 9.9h.9l-.7 .9h-.2z" fill-rule="evenodd"/>
</g>
<g fill="#fff">
<path d="M146.6 8.6h1.3z"/>
<path d="M144.1 7.8h.3l.1 .2h.8l.2-.2h.3l.4 1.1h-2.5z" fill-rule="evenodd"/>
<path d="M146.4 7.8h.3l.1 .2h.5l.2-.2h.2l.2 .8h-1.3z" fill-rule="evenodd"/>
<circle cx="144.9" cy="6.9" r=".65"/>
<circle cx="147" cy="7.1" r=".48"/>
</g>
<text font-size="5.6" x="69.4" y="32.8">TLx84x Current-Mode PWM Controllers</text>
<g font-size="4.2">
<text x="19" y="40.4">1</text>
<text x="25" y="40.4">Features</text>
<text x="112.2" y="40.4">3</text>
<text x="118.2" y="40.4">Description</text>
<text x="19" y="113.8">2</text>
<text x="25" y="113.8">Applications</text>
<text x="19" y="143.9">4</text>
<text x="25" y="143.9">Device Pinout Drawing</text>
</g>
<g font-size="3.5">
<text x="143.6" y="18.6">TL2842, TL2843, TL2844, TL2845</text>
<text x="143.6" y="22.2">TL3842, TL3843, TL3844, TL3845</text>
<text x="19.2" y="46.1">•</text>
<text x="24.3" y="46.1">Optimized for Off-Line and DC-to-DC Converters</text>
<text x="112.2" y="45">The TL284x and TL384x series of control integrated</text>
<text x="19" y="51.1">•</text>
<text x="24.3" y="51.1">Low Start-Up Current (&lt; 1 mA)</text>
<text x="112.2" y="48.9">circuits provide the features that are necessary to</text>
<text x="112.2" y="52.8">implement</text>
<text x="132.2" y="52.8">off-line</text>
<text x="146.5" y="52.8">or</text>
<text x="153.4" y="52.8">DC-to-DC</text>
<text x="172.6" y="52.8">fixed-frequency</text>
<text x="19" y="56.1">•</text>
<text x="24.3" y="56.1">Automatic Feed-forward compensation</text>
<text x="112.2" y="56.7">current-mode</text>
<text x="136.2" y="56.7">control</text>
<text x="149.9" y="56.7">schemes,</text>
<text x="168" y="56.7">with</text>
<text x="177.4" y="56.7">a</text>
<text x="182.4" y="56.7">minimum</text>
<text x="19" y="61.1">•</text>
<text x="24.3" y="61.1">Pulse-by-Pulse Current Limiting</text>
<text x="112.2" y="60.5">number</text>
<text x="112.2" y="64.4">internally implemented circuits are an undervoltage</text>
<text x="127.5" y="60.5">of</text>
<text x="133.7" y="60.5">external</text>
<text x="149.6" y="60.5">components.</text>
<text x="173.1" y="60.5">Some</text>
<text x="185.6" y="60.5">of</text>
<text x="191.9" y="60.5">the</text>
<text x="19" y="66.1">•</text>
<text x="19" y="71.1">•</text>
<text x="24.3" y="66.1">Enhanced Load-Response Characteristics</text>
<text x="24.3" y="71.1">Undervoltage Lockout With Hysteresis</text>
<text x="112.2" y="68.3">lockout (UVLO), featuring a start-up current of less</text>
<text x="19" y="76.1">•</text>
<text x="24.3" y="76.1">Double-Pulse Suppression</text>
<text x="112.2" y="72.2">than 1 mA, and a precision reference trimmed for</text>
<text x="112.2" y="76.1">accuracy at the error amplifier input. Other internal</text>
<text x="19" y="81.1">•</text>
<text x="24.3" y="81.1">High-Current Totem-Pole Output</text>
<text x="112.2" y="79.9">circuits include logic to ensure latched operation, a</text>
<text x="112.2" y="83.8">pulse-width modulation (PWM) comparator (that also</text>
<text x="19" y="86.1">•</text>
<text x="24.3" y="86.1">Internally Trimmed Bandgap Reference</text>
<text x="112.2" y="87.7">provides</text>
<text x="128.6" y="87.7">current-limit</text>
<text x="150.1" y="87.7">control),</text>
<text x="166" y="87.7">and</text>
<text x="175" y="87.7">a</text>
<text x="180" y="87.7">totem-pole</text>
<text x="19" y="91.2">•</text>
<text x="24.3" y="91.2">500-kHz Operation</text>
<text x="112.2" y="91.6">output stage designed to source or sink high-peak</text>
<text x="112.2" y="95.5">current. The output stage, suitable for driving N-</text>
<text x="19" y="96.2">•</text>
<text x="19" y="101.2">•</text>
<text x="24.3" y="96.2">Error Amplifier With Low Output Resistance</text>
<text x="24.3" y="101.2">Designed to be Interchangeable with UC2842 and</text>
<text x="112.2" y="99.3">channel MOSFETs, is low when it is in the off state.</text>
<text x="24.3" y="105.4">UC3842 Series</text>
<text x="138.5" y="107.1">Device Information</text>
<text x="19" y="119.6">•</text>
<text x="24.3" y="119.6">Switching regulators of any polarity</text>
<text x="19" y="124.6">•</text>
<text x="24.3" y="124.6">Transformer-coupled DC/DC convertors</text>
</g>
<g font-size="2.8">
<text x="115.8" y="111.7">PART NUMBER</text>
<text x="143.7" y="111.7">PACKAGE (PIN)</text>
<text x="170.4" y="111.7">BODY SIZE (NOM)</text>
<text x="141.5" y="116.4">SOIC (8)</text>
<text x="169.7" y="116.4">4.90 mm × 3.91 mm</text>
<text x="113.2" y="121">TLx84x</text>
<text x="141.5" y="121">SOIC (14)</text>
<text x="141.5" y="125.7">PDIP (8)</text>
<text x="169.7" y="121">8.65 mm × 3.91 mm</text>
<text x="169.7" y="125.7">9.81 mm × 6.35 mm</text>
<text x="113.2" y="131.2">(1) For all available packages, see the orderable addendum at</text>
<text x="118.5" y="134.4">the end of the datasheet.</text>
<text x="27.9" y="265">An IMPORTANT NOTICE at the end of this data sheet addresses availability, warranty, changes, use in safety-critical applications,</text>
<text x="27.9" y="268.2">intellectual property matters and other important disclaimers. PRODUCTION DATA.</text>
</g>
<g font-size="2.6">
<text x="59.2" y="7.6">Product</text>
<text x="59.2" y="10.6">Folder</text>
<text x="79.9" y="7.3">Sample &amp;</text>
<text x="79.9" y="10.2">Buy</text>
<text x="101.9" y="7.8">Technical</text>
<text x="101.9" y="10.8">Documents</text>
<text x="127.6" y="7.6">Tools &amp;</text>
<text x="127.6" y="10.6">Software</text>
<text x="149.8" y="7.2">Support &amp;</text>
<text x="149.8" y="10.2">Community</text>
</g>
<g font-size="2.5">
<text x="133.3" y="26.3">SLVS038H –JANUARY 1989–REVISED JANUARY 2015</text>
<text x="170.3" y="105.7">(1)</text>
</g>
</svg>
